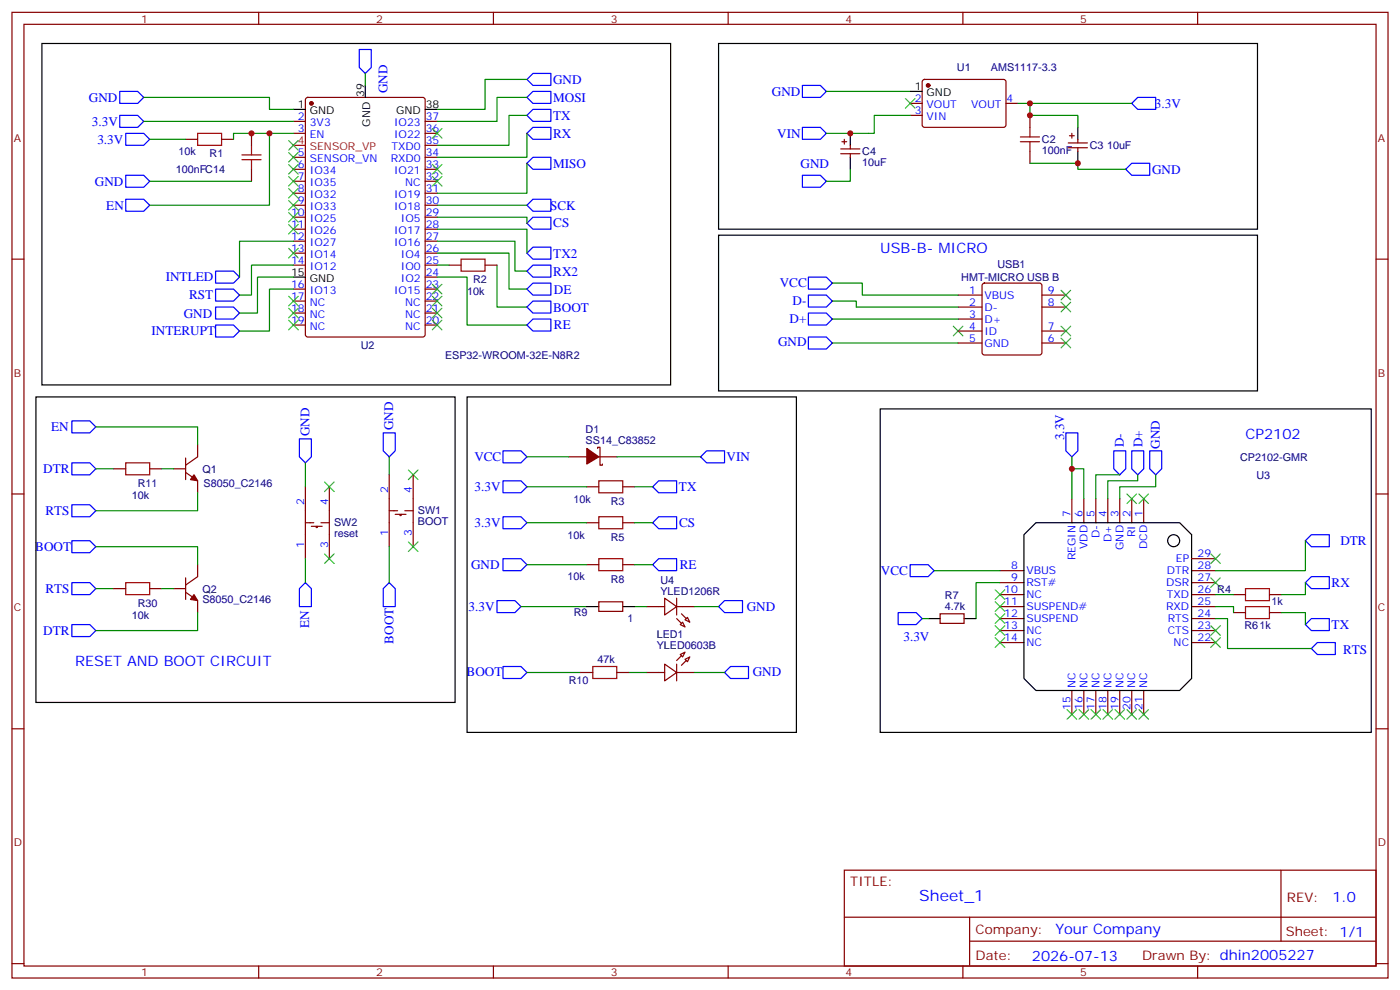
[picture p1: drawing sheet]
<svg xmlns="http://www.w3.org/2000/svg" width="412mm" height="292mm" viewBox="0 0 412 292" stroke-linecap="round" stroke-linejoin="round" font-family="sans-serif">
<g fill="none" stroke="#870000" stroke-width=".35">
<path d="M3.5 3.6h405.4v284.4h-405.4zM7.1 7.2h398.2v277.2h-398.2zM76.2 3.6v3.6M145.3 3.6v3.6M214.5 3.6v3.6M283.6 3.6v3.6M352.8 3.6v3.6M74.1 39.3v3.5M86.4 35.7h3.6M86.4 39.3h3.6M90.2 28.9l.5-.2h33.8l.7 .4v69.4l-.4 .7h-34.1l-.7-.4v-69.4zM125.2 35.7h3.6"/>
<path d="M125.2 39.3h3.6M268.1 30.4h3.5M268.1 34h3.5M271.9 23.6l.4-.2h23.6l.4 .7v13l-.7 .4-23.5-.1-.5-.6v-12.7zM296.3 30.4h3.6M303.4 34v3.5M315 40h1.4M315.7 39.3v1.4M54.7 41h3.5M65.3 41h3.5M74.1 49.8v3.6M86.4 46.3h3.6"/>
<path d="M86.4 49.8h3.6M86.4 53.4h3.6M86.4 56.9h3.6M125.2 46.3h3.6M125.2 49.8h3.6M125.2 53.4h3.6M125.2 56.9h3.6M125.2 42.8h3.6M247.6 43.9h5.7M247.6 45.3h5.7M248 41.7h1.4M248.7 41v1.4"/>
<path d="M250.5 42.8v1.1M250.5 45.3v1M303.4 44.6v3.5M314.7 42.1h5.6M314.7 43.5h5.6M317.5 41v1.1M317.5 43.5v1.1M3.5 76.3h3.6M86.4 60.4h3.6M86.4 64h3.6M86.4 67.5h3.6M86.4 71h3.6"/>
<path d="M86.4 74.5h3.6M86.4 78.1h3.6M125.2 60.4h3.6M125.2 64h3.6M125.2 67.5h3.6M125.2 71h3.6M125.2 74.5h3.6M125.2 78.1h3.6M132.3 78.1h3.5M142.9 78.1h3.5M405.3 76.3h3.6M86.4 85.1h3.6"/>
<path d="M86.4 88.7h3.6M86.4 92.2h3.6M86.4 95.7h3.6M125.2 85.1h3.6M125.2 88.7h3.6M125.2 92.2h3.6M125.2 95.7h3.6M125.2 81.6h3.6M282.2 97.5h7.1M282.2 86.9h7.1M282.2 90.4h7.1M282.2 93.9h7.1"/>
<path d="M289.5 83.6l.5-.2h16.2l.5 .2 .2 .5v19.7l-.2 .5-.5 .2h-16.2l-.5-.2-.2-.5v-19.7zM306.9 97.5h7.1M306.9 86.9h7.1M306.9 90.4h7.1M282.2 101h7.1M306.9 101h7.1M33.5 138h3.5M44.1 138h3.5M51.2 138h3.5M54.7 139.1l3.5 2.5v3.5M54.7 134.9v6.3M58.2 131v3.5l-3.5 2.5"/>
<path d="M114.7 139.8v21.2M121.7 139.8v21.2M167.6 134.5h5.3M176 132v-.3h.7v5.3h.7v-.4M176.4 134.5h5.3M3.5 145.5h3.6M90 143.3v21.2M90 153.9h2.4M91.7 155h3.2M93.1 155v.3h.4v-.3M94.5 153.9h2.5M97 143.3v21.2"/>
<path d="M114.7 150.4h2.4M116.4 151.4h3.2M117.8 151.4v.4h.4v-.4M119.2 150.4h2.5M172.9 153.9h3.5M172.9 143.3h3.5M183.4 153.9h3.6M183.4 143.3h3.6M315.7 146.9v7M319.3 146.9v7M322.8 146.9v7M326.3 146.9v7"/>
<path d="M329.8 146.9v7M333.4 146.9v7M336.9 146.9v7M405.3 145.5h3.6M33.5 173.3h3.5M44.1 173.3h3.5M51.2 173.3h3.5M54.7 174.4l3.5 2.4v3.6M54.7 170.1v6.4M58.2 166.3v3.5l-3.5 2.5M172.9 166.3h3.5M176.4 177.2h7v2.8h-7z"/>
<path d="M183.4 166.3h3.6M190.5 178.6h5.3M195.8 176.1l3.5 2.5-3.5 2.5zM199.3 178.6h5.3M199.3 176.1v5M294.6 168h7M294.6 171.6h7M294.6 175.1h7M294.6 178.6h7M351 168h7.1M351 171.6h7.1M351 175.1h7.1"/>
<path d="M351 178.6h7.1M351 164.5h7.1M363.4 175.1h3.5M373.9 175.1h3.6M171.1 198h3.5M181.7 198h3.5M190.5 198h5.3M195.8 195.5l3.5 2.5-3.5 2.5zM199.3 195.5v5M199.3 198h5.3M200.4 183.9l.7-.7 .7 1.4zM200.4 192.7l1.4-.7-.7 1.4z"/>
<path d="M201.8 182.5l.7-.7 .7 1.4zM201.8 194.1l1.4-.7-.7 1.4zM276.9 180.7h7.1v2.9h-7.1zM294.6 182.1h7M294.6 185.7h7M294.6 189.2h7M351 182.1h7.1M351 185.7h7.1M351 189.2h7.1M363.4 180.4h3.5M373.9 180.4h3.6M3.5 214.6h3.6"/>
<path d="M315.7 203.3v7.1M319.3 203.3v7.1M322.8 203.3v7.1M326.3 203.3v7.1M329.8 203.3v7.1M333.4 203.3v7.1M336.9 203.3v7.1M405.3 214.6h3.6M248.7 256.2h156.6v28.2h-156.6zM377.3 256.2v20.9M248.7 270.1h156.5M285.6 277.1h119.6"/>
<path d="M285.6 270.1v14.1M3.5 283.7h3.6M76.2 284.4v3.6M145.3 284.4v3.6M214.5 284.4v3.6M283.6 284.4v3.6M352.8 284.4v3.6M405.3 283.7h3.6"/>
</g>
<g fill="none" stroke="#00f" stroke-width=".35">
<path d="M105.8 14.6h3.6v5.3l-1.8 1.7-1.8-1.7zM35.3 26.9h5.3l1.7 1.8-1.7 1.7h-5.3zM35.3 34h5.3l1.7 1.7-1.7 1.8h-5.3zM37 39.3h5.3l1.8 1.7-1.8 1.8h-5.3zM155.2 34l1.8-1.8h5.3v3.5h-5.3zM155.2 39.3l1.8-1.8h5.3v3.5h-5.3zM157 21.6h5.3v3.6h-5.3l-1.8-1.8zM157 26.9h5.3v3.5h-5.3l-1.8-1.7zM236.4 25.2h5.3l1.7 1.7-1.7 1.8h-5.3zM236.4 37.5h5.3l1.7 1.8-1.7 1.7h-5.3zM333.4 30.4l1.7-1.7h5.3v3.5h-5.3zM37 58.7h5.3l1.8 1.7-1.8 1.8h-5.3z"/>
<path d="M37 51.6h5.3l1.8 1.8-1.8 1.7h-5.3zM155.2 48.1l1.8-1.8h5.3v3.5h-5.3zM236.4 51.6h5.3l1.7 1.8-1.7 1.7h-5.3zM333.4 48.1h5.3v3.5h-5.3l-1.8-1.8zM63.5 79.8h5.3l1.8 1.8-1.8 1.8h-5.3zM155.2 79.8l1.8-1.7h5.3v3.5h-5.3zM155.2 74.5l1.8-1.7h5.3v3.5h-5.3zM155.2 65.7l1.8-1.7h5.3v3.5h-5.3zM155.2 60.4l1.8-1.7h5.3v3.5h-5.3zM63.5 90.4h5.3l1.8 1.8-1.8 1.7h-5.3zM63.5 85.1h5.3l1.8 1.8-1.8 1.8h-5.3zM63.5 95.7h5.3l1.8 1.8-1.8 1.7h-5.3z"/>
<path d="M155.2 95.7l1.8-1.8h5.3v3.6h-5.3zM155.2 90.4l1.8-1.7h5.3v3.5h-5.3zM155.2 85.1l1.8-1.7h5.3v3.5h-5.3zM238.1 99.2h5.3l1.8 1.8-1.8 1.8h-5.3zM238.1 86.9h5.3l1.8 1.8-1.8 1.7h-5.3zM238.1 92.2h5.3l1.8 1.7-1.8 1.8h-5.3zM238.1 81.6h5.3l1.8 1.8-1.8 1.7h-5.3zM21.2 123.9h5.3l1.7 1.8-1.7 1.8h-5.3zM21.2 136.3h5.3l1.7 1.7-1.7 1.8h-5.3zM88.2 129.2h3.5v5.3l-1.7 1.8-1.8-1.8zM112.9 127.5h3.5v5.3l-1.7 1.7-1.8-1.7zM148.2 132.8h5.3l1.7 1.7-1.7 1.8h-5.3z"/>
<path d="M206.4 134.5l1.7-1.7h5.3v3.5h-5.3zM314 127.5h3.5v5.3l-1.8 1.7-1.7-1.7zM328.1 132.8h3.5v5.2l-1.8 1.8-1.7-1.8zM333.4 132.8h3.5v5.2l-1.8 1.8-1.7-1.8zM338.7 132.8h3.5v5.2l-1.8 1.8-1.7-1.8zM21.2 148.6h5.3l1.7 1.8-1.7 1.8h-5.3zM21.2 159.2h5.3l1.7 1.8-1.7 1.7h-5.3zM148.2 141.6h5.3l1.7 1.7-1.7 1.8h-5.3zM148.2 152.2h5.3l1.7 1.7-1.7 1.8h-5.3zM192.3 143.3l1.7-1.7h5.3v3.5h-5.3zM192.3 153.9l1.7-1.7h5.3v3.5h-5.3zM384.5 159.2l1.8-1.8h5.3v3.6h-5.3z"/>
<path d="M21.2 171.6h5.3l1.7 1.7-1.7 1.8h-5.3zM90 171.6l1.7 1.7v5.3h-3.5v-5.3zM114.7 171.6l1.7 1.7v5.3h-3.5v-5.3zM146.4 176.8h5.3l1.8 1.8-1.8 1.8h-5.3zM148.2 164.5h5.3l1.7 1.8-1.7 1.7h-5.3zM192.3 166.3l1.7-1.8h5.3v3.5h-5.3zM211.7 178.6l1.7-1.8h5.3v3.6h-5.3zM268.1 166.3h5.3l1.8 1.7-1.8 1.8h-5.3zM384.5 171.6l1.8-1.8h5.3v3.5h-5.3zM21.2 183.9h5.3l1.7 1.8-1.7 1.7h-5.3zM148.2 196.3h5.3l1.7 1.7-1.7 1.8h-5.3zM213.4 198l1.8-1.7h5.3v3.5h-5.3z"/>
<path d="M264.6 180.4h5.3l1.7 1.7-1.7 1.8h-5.3zM384.5 183.9l1.8-1.8h5.3v3.6h-5.3zM386.3 191l1.8-1.8h5.2v3.5h-5.2z"/>
</g>
<g fill="none" stroke="#008700" stroke-width=".35">
<path d="M42.3 28.7h37.1v3.5h7M42.3 35.7h44.1M79.4 39.3v21.1h-35.3M86.4 39.3h-17.6v1.7M107.6 21.6v3.6M155.2 39.3v7h-26.4M155.2 34h-5.3v8.8h-21.1M155.2 28.7h-8.8v7h-17.6M155.2 23.4h-12.3v8.8h-14.1M243.4 26.9h24.7M268.1 34h-10.6v5.3h-14.1M299.9 30.4h33.5"/>
<path d="M303.4 30.4v3.6h14.1v3.5M44.1 41h10.6M44.1 53.4h30M155.2 48.1v8.8h-26.4M250.5 49.8v3.6h-7.1M303.4 48.1h14.1v1.7h14.1M86.4 71h-15.8v10.6M86.4 78.1h-12.3v8.8h-3.5M128.8 74.5h21.1v10.6h5.3M128.8 71h22.9v8.8h3.5M128.8 67.5h26.4v7M128.8 64h26.4v1.7"/>
<path d="M128.8 60.4h26.4M128.8 78.1h3.5M146.4 78.1v12.3h8.8M86.4 81.6h-10.6v10.6h-5.2M86.4 85.1h-7v12.4h-8.8M128.8 81.6h8.8v14.1h17.6M245.2 88.7h7v1.7h30M245.2 93.9h37M245.2 83.4h8.8v3.5h28.2M245.2 101h37M28.2 125.7h30v5.3M28.2 138h5.3"/>
<path d="M47.6 138h3.6M90 136.3v7M114.7 134.5v5.3M155.2 134.5h12.4M181.7 134.5h24.7M315.7 134.5v3.5M329.8 139.8h-7v7.1M335.1 139.8v1.8h-8.8v5.3M340.4 139.8v3.5h-10.6v3.6M58.2 145.1v5.3h-30M155.2 143.3h17.7M155.2 153.9h17.7"/>
<path d="M187 143.3h5.3M187 153.9h5.3M315.7 146.9v-8.9h3.6v8.9M384.5 159.2v8.8h-26.4M28.2 161h30v5.3M28.2 173.3h5.3M47.6 173.3h3.6M90 164.5v7.1M114.7 161v10.6M153.5 178.6h19.4M155.2 166.3h17.7M187 166.3h5.3"/>
<path d="M187 178.6h3.5M204.6 178.6h7.1M275.2 168h19.4M294.6 171.6h-7.1v10.5M358.1 178.6h5.3v1.8M358.1 175.1h5.3M384.5 171.6v3.5h-7M58.2 180.4v5.3h-30M155.2 198h15.9M185.2 198h5.3M204.6 198h8.8M271.6 182.1h1.8"/>
<path d="M358.1 182.1h3.5v8.9h24.7M377.5 180.4h7v3.5"/>
</g>
<g fill="none" stroke="#3c3" stroke-width=".35">
<path d="M127.4 37.9l2.8 2.8M130.2 37.9l-2.8 2.8M266.7 29l2.8 2.9M269.5 29l-2.8 2.9M85 41.4l2.8 2.8M85 44.9l2.8 2.8M85 48.4l2.8 2.9M85 55.5l2.8 2.8M85 52l2.8 2.8M85 59l2.8 2.8M87.8 41.4l-2.8 2.8M87.8 44.9l-2.8 2.8"/>
<path d="M87.8 48.4l-2.8 2.9M87.8 55.5l-2.8 2.8M87.8 52l-2.8 2.8M87.8 59l-2.8 2.8M127.4 48.4l2.8 2.9M127.4 52l2.8 2.8M130.2 48.4l-2.8 2.9M130.2 52l-2.8 2.8M85 62.5l2.8 2.9M85 66.1l2.8 2.8M85 73.1l2.8 2.9M87.8 62.5l-2.8 2.9"/>
<path d="M87.8 66.1l-2.8 2.8M87.8 73.1l-2.8 2.9M85 87.2l2.8 2.9M85 90.8l2.8 2.8M85 94.3l2.8 2.8M87.8 87.2l-2.8 2.9M87.8 90.8l-2.8 2.8M87.8 94.3l-2.8 2.8M127.4 90.8l2.8 2.8M127.4 87.2l2.8 2.9M127.4 83.7l2.8 2.8M127.4 94.3l2.8 2.8"/>
<path d="M130.2 90.8l-2.8 2.8M130.2 87.2l-2.8 2.9M130.2 83.7l-2.8 2.8M130.2 94.3l-2.8 2.8M280.8 96.1l2.8 2.8M283.6 96.1l-2.8 2.8M312.6 85.5l2.8 2.8M312.6 89l2.8 2.8M312.6 96.1l2.8 2.8M312.6 99.6l2.8 2.8M315.4 85.5l-2.8 2.8M315.4 89l-2.8 2.8"/>
<path d="M315.4 96.1l-2.8 2.8M315.4 99.6l-2.8 2.8M120.3 138.4l2.8 2.8M123.1 138.4l-2.8 2.8M95.6 141.9l2.8 2.8M98.4 141.9l-2.8 2.8M120.3 159.6l2.8 2.8M123.1 159.6l-2.8 2.8M332 145.5l2.8 2.8M334.8 145.5l-2.8 2.8M335.5 145.5l2.8 2.8M338.3 145.5l-2.8 2.8"/>
<path d="M95.6 163.1l2.8 2.8M98.4 163.1l-2.8 2.8M293.2 173.7l2.8 2.8M293.2 177.2l2.8 2.8M296 173.7l-2.8 2.8M296 177.2l-2.8 2.8M356.7 170.1l2.8 2.9M356.7 163.1l2.8 2.8M359.5 170.1l-2.8 2.9M359.5 163.1l-2.8 2.8M293.2 180.7l2.8 2.9M293.2 184.3l2.8 2.8"/>
<path d="M293.2 187.8l2.8 2.8M296 180.7l-2.8 2.9M296 184.3l-2.8 2.8M296 187.8l-2.8 2.8M356.7 187.8l2.8 2.8M356.7 184.3l2.8 2.8M359.5 184.3l-2.8 2.8M359.5 187.8l-2.8 2.8M314.3 209l2.8 2.8M317.1 209l-2.8 2.8M317.9 209l2.8 2.8M320.7 209l-2.8 2.8"/>
<path d="M321.4 209l2.8 2.8M324.2 209l-2.8 2.8M324.9 209l2.8 2.8M327.7 209l-2.8 2.8M328.4 209l2.9 2.8M331.3 209l-2.9 2.8M332 209l2.8 2.8M334.8 209l-2.8 2.8M335.5 209l2.8 2.8M338.3 209l-2.8 2.8"/>
</g>
<g fill="none" stroke="#000" stroke-width=".35">
<path d="M12.3 12.8h185.3v100.5h-185.3zM211.7 12.8h158.7v54.7h-158.7zM86.4 32.2h3.6M107.6 25.2v3.5M125.2 32.2h3.6M250.5 39.3v3.5M268.1 26.9h3.5M317.5 37.5v3.5M250.5 46.3v3.5M317.5 44.6v3.5M211.7 69.3h158.7v45.8h-158.7zM86.4 81.6h3.6"/>
<path d="M10.6 116.9h123.5v89.9h-123.5zM137.6 116.9h97v98.8h-97zM259.3 120.4h144.6v95.3h-144.6zM301.6 157.4l3.6-3.5h42.3l3.5 3.5v42.4l-3.5 3.5h-42.3l-3.6-3.5zM172.9 178.6h3.5M183.4 178.6h3.6M273.4 182.1h3.5M284 182.1h3.5"/>
<circle cx="345.7" cy="159.2" r="1.76"/>
</g>
<g fill="#870000" stroke="#870000" stroke-width=".35">
<path d="M57.1 139.8l1.1 1.8-2.1-.4z"/>
<path d="M57.1 175.1l1.1 1.7-2.1-.3z"/>
<path d="M172.9 132l3.5 2.5-3.5 2.1z"/>
<path d="M200.7 180.7l1.4 1.4z"/>
<path d="M199.3 182.1l1.4 1.5z"/>
<path d="M200.7 195.9l1.4-1.4z"/>
<path d="M199.3 194.5l1.4-1.4z"/>
<circle cx="91.7" cy="30.4" r=".53"/>
<circle cx="273.4" cy="25.2" r=".53"/>
</g>
<g fill="none" stroke="#a10000" stroke-width=".35">
<path d="M58.2 39.3h7.1v3.5h-7.1zM303.4 37.5v2.8M71.3 47h5.6M71.3 45.6h5.6M74.1 42.8v2.8M74.1 47v2.8M300.6 41.7h5.6M300.6 40.3h5.6M303.4 41.7v2.9M135.8 76.3h7.1v3.5h-7.1zM37 136.3h7.1v3.5h-7.1zM176.4 141.6h7v3.5h-7z"/>
<path d="M176.4 152.2h7v3.5h-7zM37 171.6h7.1v3.5h-7.1zM176.4 164.5h7v3.5h-7zM366.9 178.6h7v3.5h-7zM366.9 173.3h7v3.5h-7zM174.6 196.3h7.1v3.5h-7.1z"/>
</g>
<path d="M86.4 42.8h3.6" fill="none" stroke="#f00" stroke-width=".35"/>
<g fill="#c00">
<circle cx="315.7" cy="138" r=".88"/>
<circle cx="250.5" cy="39.3" r=".88"/>
<circle cx="303.4" cy="30.4" r=".88"/>
<circle cx="303.4" cy="34" r=".88"/>
<circle cx="79.4" cy="39.3" r=".88"/>
<circle cx="317.5" cy="48.1" r=".88"/>
<circle cx="74.1" cy="39.3" r=".88"/>
</g>
<text font-size="4.6" fill="#00f" x="270.8" y="265.3">Sheet_1</text>
<g font-size="4.2" fill="#00f">
<text x="259.3" y="74.5">USB-B- MICRO</text>
<text x="366.9" y="129.2">CP2102</text>
<text x="22.2" y="196.1">RESET AND BOOT CIRCUIT</text>
<text x="392.5" y="265.5">1.0</text>
<text x="310.9" y="275">Your Company</text>
<text x="304" y="282.9">2026-07-13</text>
</g>
<g font-size="3.9" fill="#00f">
<text x="26.2" y="29.9">GND</text>
<text x="114.2" y="27.5" transform="rotate(-90 114.2 27.5)">GND</text>
<text x="162.9" y="24.7">GND</text>
<text x="227.4" y="28.2">GND</text>
<text x="162.9" y="30">MOSI</text>
<text x="163" y="35.3">TX</text>
<text x="340.2" y="31.7">3.3V</text>
<text x="27.1" y="37">3.3V</text>
<text x="163" y="40.6">RX</text>
<text x="229" y="40.5">VIN</text>
<text x="28.7" y="42.3">3.3V</text>
<text x="163" y="49.4">MISO</text>
<text x="235.8" y="49.3">GND</text>
<text x="339.3" y="51.2">GND</text>
<text x="28" y="54.6">GND</text>
<text x="31.3" y="61.7">EN</text>
<text x="162.1" y="61.7">SCK</text>
<text x="163" y="66.9">CS</text>
<text x="163" y="75.9">TX2</text>
<text x="48.8" y="82.8">INTLED</text>
<text x="163" y="81.2">RX2</text>
<text x="55.7" y="88.1">RST</text>
<text x="163.2" y="86.4">DE</text>
<text x="229.7" y="84.6">VCC</text>
<text x="233.4" y="89.9">D-</text>
<text x="54.1" y="93.5">GND</text>
<text x="162.9" y="91.8">BOOT</text>
<text x="232.6" y="95.2">D+</text>
<text x="44.6" y="98.6">INTERUPT</text>
<text x="163.2" y="96.9">RE</text>
<text x="229.2" y="102">GND</text>
<text x="15" y="126.9">EN</text>
<text x="91.2" y="128.5" transform="rotate(-90 91.2 128.5)">GND</text>
<text x="115.9" y="126.8" transform="rotate(-90 115.9 126.8)">GND</text>
<text x="313.4" y="129.6" transform="rotate(-90 313.4 129.6)">3.3V</text>
<text x="331" y="131.7" transform="rotate(-90 331 131.7)">D-</text>
<text x="336.6" y="131.7" transform="rotate(-90 336.6 131.7)">D+</text>
<text x="139.7" y="135.7">VCC</text>
<text x="214" y="135.7">VIN</text>
<text x="341.7" y="132.2" transform="rotate(-90 341.7 132.2)">GND</text>
<text x="12.7" y="139.3">DTR</text>
<text x="139.8" y="144.6">3.3V</text>
<text x="200" y="144.7">TX</text>
<text x="13.4" y="151.6">RTS</text>
<text x="139.8" y="155.2">3.3V</text>
<text x="200" y="155.1">CS</text>
<text x="394.8" y="160.5">DTR</text>
<text x="10.4" y="162.2">BOOT</text>
<text x="138.8" y="167.6">GND</text>
<text x="200.2" y="167.5">RE</text>
<text x="259.5" y="169.2">VCC</text>
<text x="392.3" y="172.9">RX</text>
<text x="13.4" y="174.5">RTS</text>
<text x="138.1" y="179.9">3.3V</text>
<text x="219.9" y="179.8">GND</text>
<text x="91.1" y="185" transform="rotate(-90 91.1 185)">EN</text>
<text x="392.3" y="185.3">TX</text>
<text x="12.7" y="186.9">DTR</text>
<text x="115.9" y="189.6" transform="rotate(-90 115.9 189.6)">BOOT</text>
<text x="266.1" y="188.7">3.3V</text>
<text x="395.7" y="192.5">RTS</text>
<text x="137.5" y="199.1">BOOT</text>
<text x="221.7" y="199.2">GND</text>
</g>
<g font-size="3.9" fill="#800">
<text x="250.5" y="260.8">TITLE:</text>
<text x="379.1" y="265.5">REV:</text>
<text x="287.4" y="275">Company:</text>
<text x="378.7" y="275.6">Sheet: 1/1</text>
<text x="287.4" y="282.7">Date:</text>
<text x="336.4" y="282.8">Drawn By: dhin2005227</text>
</g>
<g font-size="3.2" fill="#800">
<text x="41.6" y="6.6">1</text>
<text x="110.8" y="6.6">2</text>
<text x="179.9" y="6.6">3</text>
<text x="249.1" y="6.6">4</text>
<text x="318.2" y="6.6">5</text>
<text x="4.1" y="41.7">A</text>
<text x="405.9" y="41.7">A</text>
<text x="4.1" y="110.9">B</text>
<text x="405.9" y="110.9">B</text>
<text x="4.1" y="180">C</text>
<text x="405.9" y="180">C</text>
<text x="4.1" y="249.2">D</text>
<text x="405.9" y="249.2">D</text>
<text x="41.6" y="287.4">1</text>
<text x="110.8" y="287.4">2</text>
<text x="179.9" y="287.4">3</text>
<text x="249.1" y="287.4">4</text>
<text x="318.2" y="287.4">5</text>
</g>
<g font-size="3.2" fill="#000080">
<text x="281.9" y="21">U1</text>
<text x="291.9" y="21">AMS1117-3.3</text>
<text x="52.6" y="45.7">10k</text>
<text x="61.7" y="46.3">R1</text>
<text x="254" y="45.7">C4</text>
<text x="306.9" y="45.3">100nF</text>
<text x="306.9" y="42.2">C2</text>
<text x="321" y="43.9">C3</text>
<text x="326.1" y="44">10uF</text>
<text x="51.8" y="51">100nFC14</text>
<text x="254" y="48.9">10uF</text>
<text x="139.3" y="83.4">R2</text>
<text x="283.2" y="82.7">HMT-MICRO USB B</text>
<text x="293.8" y="79">USB1</text>
<text x="137.6" y="86.9">10k</text>
<text x="106.2" y="102.8">U2</text>
<text x="131.1" y="105.7">ESP32-WROOM-32E-N8R2</text>
<text x="172.5" y="130.6">SS14_C83852</text>
<text x="172.5" y="127.5">D1</text>
<text x="365.3" y="135.7">CP2102-GMR</text>
<text x="40.6" y="143.3">R11</text>
<text x="59.6" y="139.2">Q1</text>
<text x="60" y="143.3">S8050_C2146</text>
<text x="370.1" y="141">U3</text>
<text x="38.8" y="146.9">10k</text>
<text x="168.9" y="148">10k</text>
<text x="179.9" y="148.6">R3</text>
<text x="98.4" y="155">SW2</text>
<text x="123.1" y="154.6">BOOT</text>
<text x="123.1" y="151.4">SW1</text>
<text x="98.4" y="158.2">reset</text>
<text x="167.2" y="158.6">10k</text>
<text x="179.9" y="159.2">R5</text>
<text x="167.2" y="170.9">10k</text>
<text x="179.9" y="171.6">R8</text>
<text x="194.5" y="171.9">U4</text>
<text x="40.6" y="178.6">R30</text>
<text x="59.6" y="177.4">S8050_C2146</text>
<text x="59.6" y="174.5">Q2</text>
<text x="194.5" y="175.1">YLED1206R</text>
<text x="278.4" y="179.7">4.7k</text>
<text x="278.4" y="176.5">R7</text>
<text x="374.5" y="178">1k</text>
<text x="38.8" y="182.1">10k</text>
<text x="169" y="181.5">R9</text>
<text x="184.8" y="183.3">1</text>
<text x="366.5" y="185.1">R61k</text>
<text x="193.4" y="191">YLED0603B</text>
<text x="193.4" y="187.8">LED1</text>
<text x="176.1" y="195.2">47k</text>
<text x="167.6" y="201.5">R10</text>
</g>
<g font-size="3.2">
<text x="107.2" y="28.5" transform="rotate(-90 107.2 28.5)">39</text>
<text x="269.4" y="26.6">1</text>
<text x="272.9" y="28.3">GND</text>
<text x="87.8" y="31.9">1</text>
<text x="91.3" y="33.6">GND</text>
<text x="116.6" y="33.6">GND</text>
<text x="125.4" y="31.9">38</text>
<text x="109" y="37.3" transform="rotate(-90 109 37.3)">GND</text>
<text x="85.7" y="81.2">15</text>
<text x="91.3" y="83">GND</text>
</g>
<g font-size="3.2" fill="#00f">
<text x="87.8" y="35.4">2</text>
<text x="125.4" y="35.4">37</text>
<text x="269.4" y="30.1">2</text>
<text x="269.4" y="33.6">3</text>
<text x="272.9" y="31.9">VOUT</text>
<text x="272.9" y="35.4">VIN</text>
<text x="286.1" y="31.9">VOUT</text>
<text x="296.5" y="30.1">4</text>
<text x="87.8" y="38.9">3</text>
<text x="91.3" y="37.1">3V3</text>
<text x="91.3" y="40.7">EN</text>
<text x="116.1" y="40.7">IO22</text>
<text x="116.1" y="37.1">IO23</text>
<text x="125.4" y="38.9">36</text>
<text x="87.8" y="46">5</text>
<text x="91.3" y="47.7">SENSOR_VN</text>
<text x="115.1" y="47.7">RXD0</text>
<text x="115.3" y="44.2">TXD0</text>
<text x="125.4" y="46">34</text>
<text x="125.4" y="42.4">35</text>
<text x="87.8" y="49.5">6</text>
<text x="87.8" y="53">7</text>
<text x="91.3" y="51.3">IO34</text>
<text x="116.1" y="51.3">IO21</text>
<text x="125.4" y="53">32</text>
<text x="125.4" y="49.5">33</text>
<text x="87.8" y="56.6">8</text>
<text x="91.3" y="54.8">IO35</text>
<text x="91.3" y="58.3">IO32</text>
<text x="116.1" y="58.3">IO19</text>
<text x="119.3" y="54.8">NC</text>
<text x="125.4" y="56.6">31</text>
<text x="85.7" y="63.6">10</text>
<text x="87.8" y="60.1">9</text>
<text x="91.3" y="61.8">IO33</text>
<text x="91.3" y="65.4">IO25</text>
<text x="116.1" y="61.8">IO18</text>
<text x="118.1" y="65.4">IO5</text>
<text x="125.4" y="63.6">29</text>
<text x="125.4" y="60.1">30</text>
<text x="85.7" y="67.1">11</text>
<text x="85.7" y="70.7">12</text>
<text x="91.3" y="68.9">IO26</text>
<text x="116.1" y="68.9">IO17</text>
<text x="125.4" y="70.7">27</text>
<text x="125.4" y="67.1">28</text>
<text x="85.7" y="74.2">13</text>
<text x="85.7" y="77.7">14</text>
<text x="91.3" y="72.4">IO27</text>
<text x="91.3" y="76">IO14</text>
<text x="116.1" y="72.4">IO16</text>
<text x="118.1" y="76">IO4</text>
<text x="125.4" y="77.7">25</text>
<text x="125.4" y="74.2">26</text>
<text x="91.3" y="79.5">IO12</text>
<text x="118.1" y="83">IO2</text>
<text x="118.1" y="79.5">IO0</text>
<text x="125.4" y="81.2">24</text>
<text x="85.7" y="84.8">16</text>
<text x="85.7" y="88.3">17</text>
<text x="91.3" y="86.5">IO13</text>
<text x="116.1" y="86.5">IO15</text>
<text x="125.4" y="88.3">22</text>
<text x="125.4" y="84.8">23</text>
<text x="285.5" y="86.5">1</text>
<text x="290" y="87.9">VBUS</text>
<text x="308.7" y="86.5">9</text>
<text x="85.7" y="91.8">18</text>
<text x="85.7" y="95.4">19</text>
<text x="91.3" y="90.1">NC</text>
<text x="91.3" y="93.6">NC</text>
<text x="119.3" y="93.6">NC</text>
<text x="119.3" y="90.1">NC</text>
<text x="125.4" y="95.4">20</text>
<text x="125.4" y="91.8">21</text>
<text x="285.5" y="90.1">2</text>
<text x="285.5" y="93.6">3</text>
<text x="290" y="91.5">D-</text>
<text x="290" y="95">D+</text>
<text x="308.7" y="90.1">8</text>
<text x="91.3" y="97.1">NC</text>
<text x="119.3" y="97.1">NC</text>
<text x="285.5" y="97.1">4</text>
<text x="285.5" y="100.6">5</text>
<text x="290" y="98.5">ID</text>
<text x="308.7" y="97.1">7</text>
<text x="308.7" y="100.6">6</text>
<text x="290" y="102.1">GND</text>
<text x="89.6" y="148.6" transform="rotate(-90 89.6 148.6)">2</text>
<text x="96.7" y="148.6" transform="rotate(-90 96.7 148.6)">4</text>
<text x="114.3" y="145.1" transform="rotate(-90 114.3 145.1)">2</text>
<text x="121.4" y="145.1" transform="rotate(-90 121.4 145.1)">4</text>
<text x="315.4" y="152.2" transform="rotate(-90 315.4 152.2)">7</text>
<text x="318.9" y="152.2" transform="rotate(-90 318.9 152.2)">6</text>
<text x="322.4" y="152.2" transform="rotate(-90 322.4 152.2)">5</text>
<text x="326" y="152.2" transform="rotate(-90 326 152.2)">4</text>
<text x="329.5" y="152.2" transform="rotate(-90 329.5 152.2)">3</text>
<text x="333" y="152.2" transform="rotate(-90 333 152.2)">2</text>
<text x="336.5" y="152.2" transform="rotate(-90 336.5 152.2)">1</text>
<text x="89.6" y="161.2" transform="rotate(-90 89.6 161.2)">1</text>
<text x="96.7" y="161.2" transform="rotate(-90 96.7 161.2)">3</text>
<text x="114.3" y="157.7" transform="rotate(-90 114.3 157.7)">1</text>
<text x="121.4" y="157.7" transform="rotate(-90 121.4 157.7)">3</text>
<text x="320.3" y="161.7" transform="rotate(-90 320.3 161.7)">VDD</text>
<text x="323.8" y="158.5" transform="rotate(-90 323.8 158.5)">D-</text>
<text x="327.4" y="159.7" transform="rotate(-90 327.4 159.7)">D+</text>
<text x="330.9" y="161.9" transform="rotate(-90 330.9 161.9)">GND</text>
<text x="334.4" y="158.2" transform="rotate(-90 334.4 158.2)">RI</text>
<text x="338" y="161.7" transform="rotate(-90 338 161.7)">DCD</text>
<text x="297.8" y="167.7">8</text>
<text x="316.8" y="165" transform="rotate(-90 316.8 165)">REGIN</text>
<text x="346.4" y="165.6">EP</text>
<text x="352.8" y="167.7">28</text>
<text x="352.8" y="164.1">29</text>
<text x="297.8" y="171.2">9</text>
<text x="302.3" y="169.1">VBUS</text>
<text x="302.3" y="172.6">RST#</text>
<text x="343.5" y="172.6">DSR</text>
<text x="343.7" y="169.1">DTR</text>
<text x="352.8" y="171.2">27</text>
<text x="295.8" y="174.7">10</text>
<text x="295.8" y="178.3">11</text>
<text x="302.3" y="176.1">NC</text>
<text x="302.3" y="179.7">SUSPEND#</text>
<text x="343.5" y="179.7">RXD</text>
<text x="343.7" y="176.1">TXD</text>
<text x="352.8" y="178.3">25</text>
<text x="352.8" y="174.7">26 R4</text>
<text x="295.8" y="181.8">12</text>
<text x="295.8" y="185.3">13</text>
<text x="302.3" y="183.2">SUSPEND</text>
<text x="344" y="183.2">RTS</text>
<text x="352.8" y="185.3">23</text>
<text x="352.8" y="181.8">24</text>
<text x="295.8" y="188.8">14</text>
<text x="302.3" y="186.7">NC</text>
<text x="302.3" y="190.3">NC</text>
<text x="344" y="186.7">CTS</text>
<text x="345.7" y="190.3">NC</text>
<text x="352.8" y="188.8">22</text>
<text x="316.8" y="202.6" transform="rotate(-90 316.8 202.6)">NC</text>
<text x="320.3" y="202.6" transform="rotate(-90 320.3 202.6)">NC</text>
<text x="323.8" y="202.6" transform="rotate(-90 323.8 202.6)">NC</text>
<text x="327.4" y="202.6" transform="rotate(-90 327.4 202.6)">NC</text>
<text x="330.9" y="202.6" transform="rotate(-90 330.9 202.6)">NC</text>
<text x="334.4" y="202.6" transform="rotate(-90 334.4 202.6)">NC</text>
<text x="338" y="202.6" transform="rotate(-90 338 202.6)">NC</text>
<text x="315.4" y="209.1" transform="rotate(-90 315.4 209.1)">15</text>
<text x="318.9" y="209.1" transform="rotate(-90 318.9 209.1)">16</text>
<text x="322.4" y="209.1" transform="rotate(-90 322.4 209.1)">17</text>
<text x="326" y="209.1" transform="rotate(-90 326 209.1)">18</text>
<text x="329.5" y="209.1" transform="rotate(-90 329.5 209.1)">19</text>
<text x="333" y="209.1" transform="rotate(-90 333 209.1)">20</text>
<text x="336.5" y="209.1" transform="rotate(-90 336.5 209.1)">21</text>
</g>
<g font-size="3.2" fill="#f00">
<text x="87.8" y="42.4">4</text>
<text x="91.3" y="44.2">SENSOR_VP</text>
</g>
</svg>
